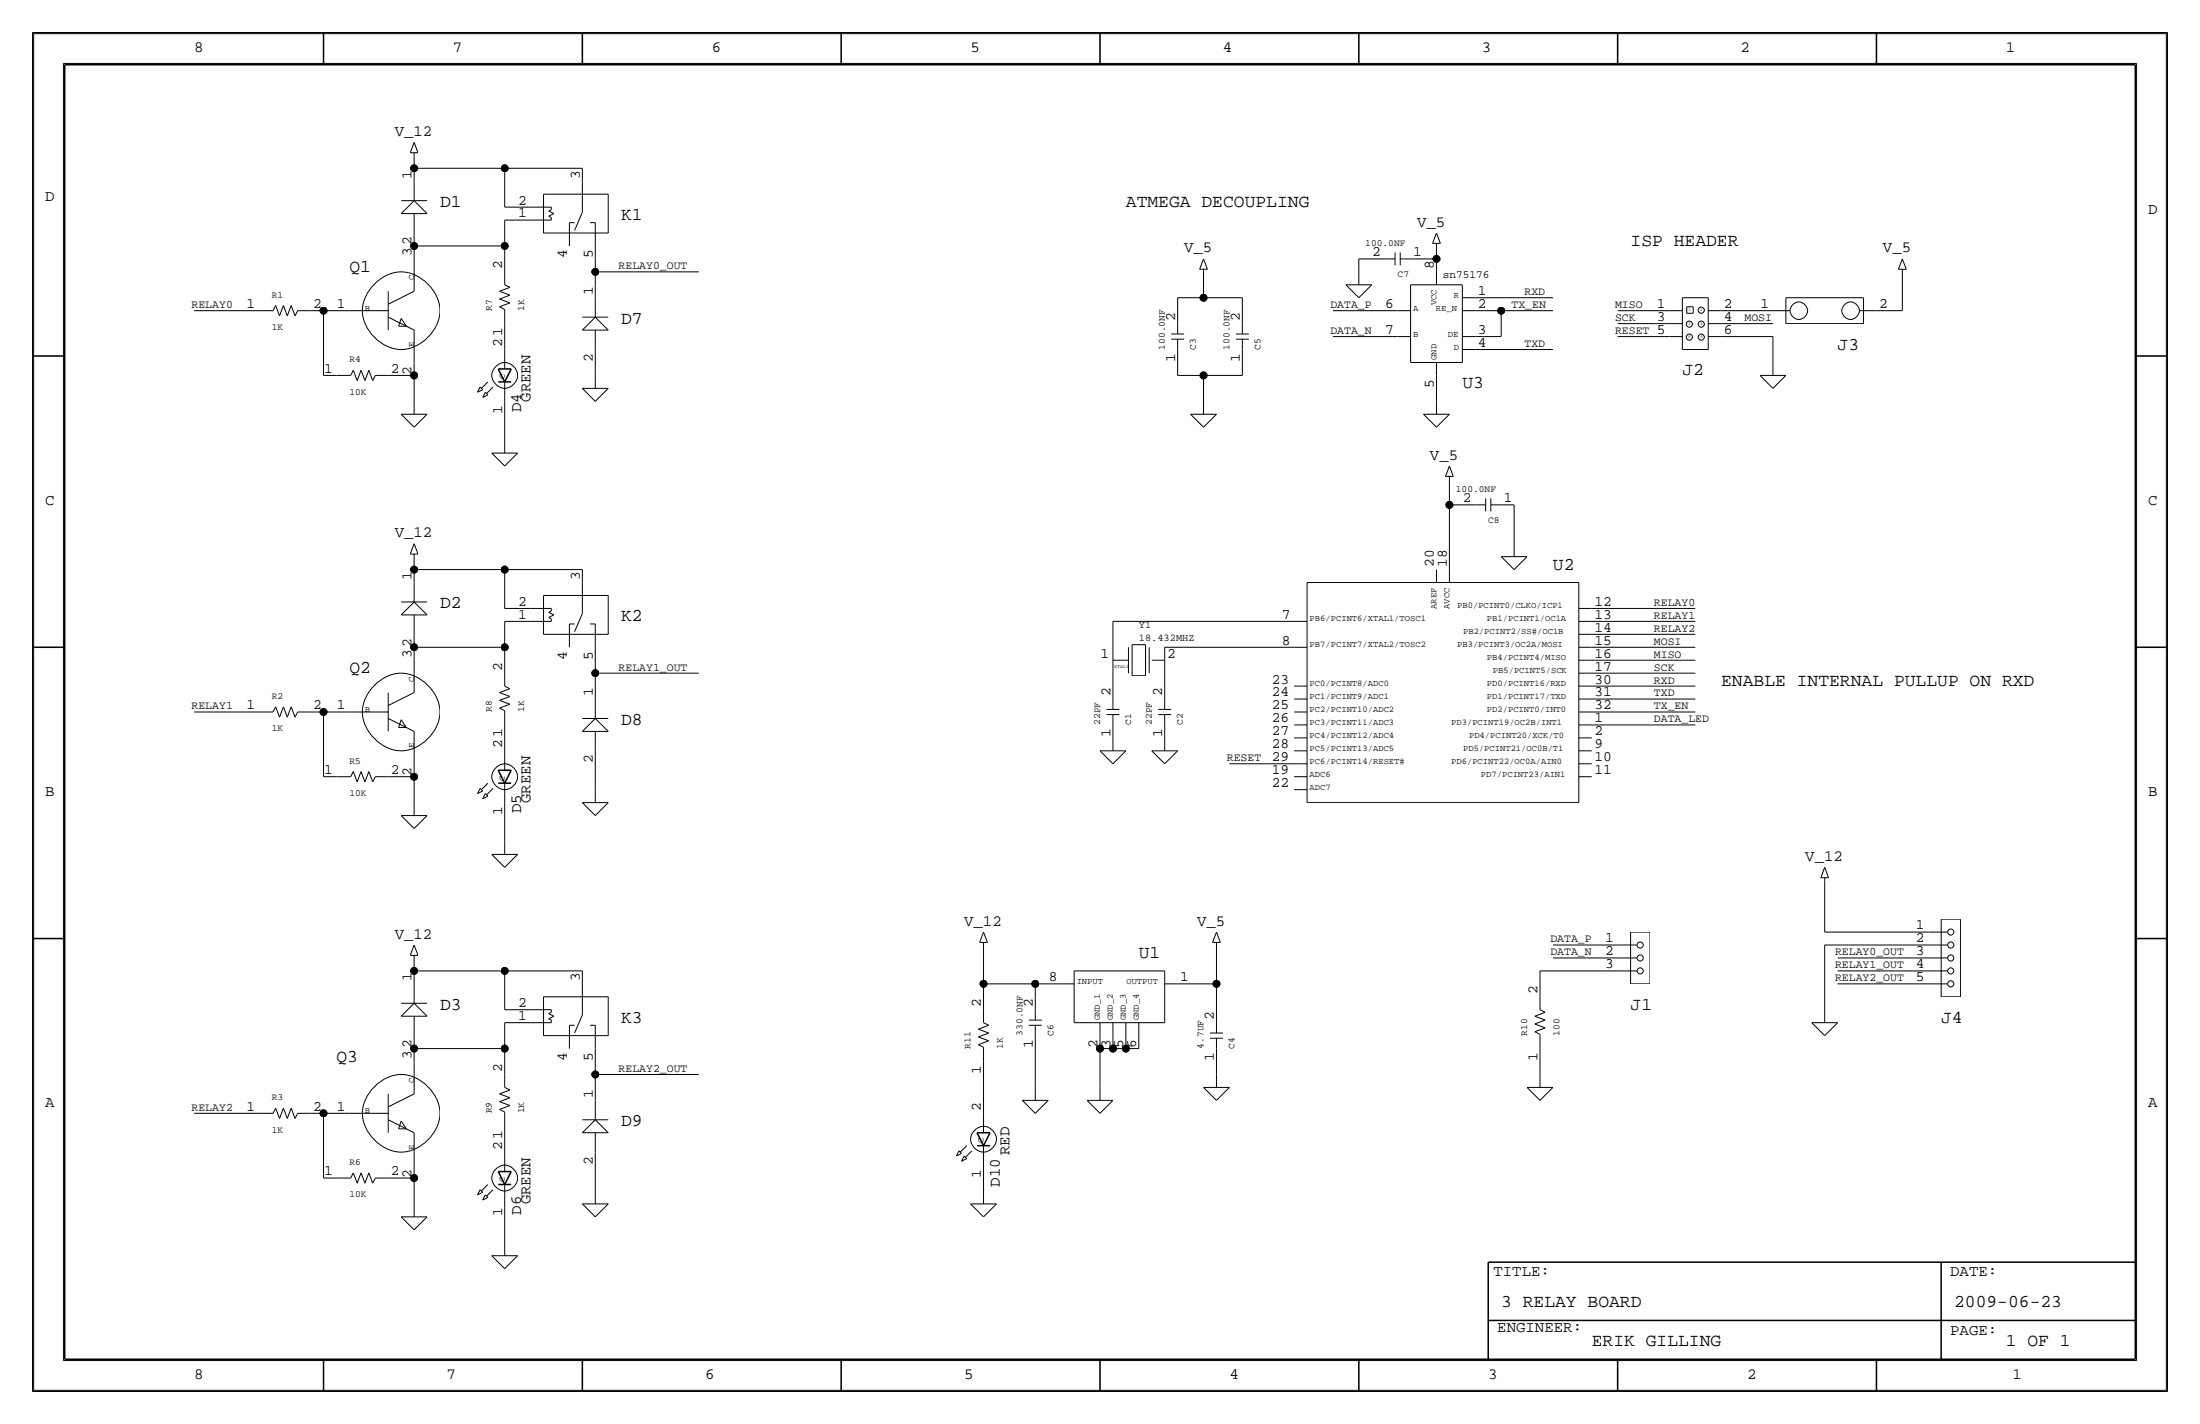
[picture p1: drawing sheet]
<svg xmlns="http://www.w3.org/2000/svg" width="432mm" height="279mm" viewBox="0 0 432 279" stroke-linecap="round" stroke-linejoin="round" font-family="sans-serif">
<g fill="none" stroke="#000" stroke-width=".2">
<path d="M6.6 6.6h418.6zM6.6 6.6v266.2zM12.4 12.4h407zM12.4 12.4v254.6zM419.4 12.4v254.6zM425.2 6.6v266.2zM78.7 39.4h5.1zM80.5 30h1.5zM81.3 30v.5zM81.3 27.9l.7 2.1zM81.3 27.9l-.8 2.1zM81.3 30.5v2.5z"/>
<path d="M81.3 33h17.8zM81.3 33v2.6zM81.3 39.4l2.5 2.5zM81.3 35.6v3.8zM81.3 39.4l-2.6 2.5zM99.1 33h15.2zM99.1 33v7.6zM106.7 38.1h12.7zM106.7 38.1v7.6zM114.3 35.6v6.1zM114.3 33v2.6zM119.4 38.1v7.6z"/>
<path d="M54.1 59.9l-.5 1.1zM54.1 59.9l.8 2.1zM55.6 59.9l-.7 2.1zM55.6 59.9l.8 2.1zM57.1 59.9l.8 2.1zM57.1 59.9l-.7 2.1zM73.9 55.3a7 7 0 0 1 10.5 .8 7 7 0 0 1-.8 10.5 7 7 0 0 1-10.5-.8 7 7 0 0 1 .8-10.5zM76.2 59.7l5.1-2.6zM76.2 57.1v7.7zM78.7 41.9h5.1zM81.3 48.3h17.8zM81.3 48.3v2.5z"/>
<path d="M81.3 45.7v2.6zM81.3 50.8v6.3zM81.3 41.9v3.8zM98 57.1l2.1-.7zM98 57.1l2.1 .8zM98 58.7l2.1 .7zM98 58.7l2.1-.8zM99.1 43.2v5.1zM99.1 48.3v5zM99.1 43.2h5zM99.1 40.6h5zM99.1 53.3v2.6z"/>
<path d="M99.1 55.9l1 .5zM104.1 43.2h4.1zM104.1 40.6h4.1zM106.7 45.7h12.7zM107.7 42.4l.5 .3zM107.7 42.4l1-.5zM107.7 41.4l1 .5zM107.7 41.4l.5-.3zM108.2 42.7v.5zM108.2 40.6v.5zM111.8 43.7v4.6zM111.8 43.7h1z"/>
<path d="M114.3 41.7l-1.5 3.5zM115.8 43.7h1zM116.8 43.7v4.6zM116.8 58.4v3.8zM116.8 48.3v5zM116.8 53.3h20.4zM116.8 53.3v5.1zM231.1 58.4h5.1zM231.1 58.4v5.1zM235.5 52.8h1.5zM236.2 53.3v5.1zM236.2 58.4h7.6z"/>
<path d="M236.2 52.8v.5zM236.2 50.8l.8 2zM236.2 50.8l-.7 2zM243.8 58.4v5.1zM264.2 55.9l2.5 2.5zM264.2 55.9h5zM266.7 53.3v2.6zM266.7 50.8v2.5zM266.7 50.8h5.1zM269.2 55.9l-2.5 2.5zM271.8 50.8h2zM273.8 49.5v2.6z"/>
<path d="M274.8 50.8h2.1zM274.8 49.5v2.6zM276.9 55.9h10.1zM276.9 55.9v15.2zM276.9 50.8h5zM281.2 47.8h1.5zM281.9 53.3v2.6zM281.9 47.8v.5zM281.9 45.7l.8 2.1zM281.9 45.7l-.7 2.1zM281.9 48.3v2.5zM281.9 50.8v2.5z"/>
<path d="M287 58.4h2.6zM287 55.9v15.2zM289.6 58.4h15.2zM330.2 58.4v10.2zM330.2 58.4h5.1zM335.3 58.4v10.2zM350.5 58.4v5.1zM350.5 58.4h15.3zM365.8 58.4v5.1zM372.6 52.8h1.5zM373.4 52.8v.5zM373.4 50.8l.7 2z"/>
<path d="M373.4 50.8l-.8 2zM373.4 53.3v7.7zM38.1 61h12.7zM50.8 61h2.8zM58.4 61h2.6zM58.4 61l-.5 1zM61 61h2.5zM63.5 73.7h2.5zM63.5 61v12.7zM63.5 61h5.1zM66 73.7h2.8zM68.6 61h7.6z"/>
<path d="M69.3 72.6l-.5 1.1zM69.3 72.6l.8 2.1zM70.9 72.6l-.8 2.1zM70.9 72.6l.7 2.1zM72.4 72.6l.8 2.1zM72.4 72.6l-.8 2.1zM73.7 73.7h2.5zM73.7 73.7l-.5 1zM76.2 62.2l5.1 2.6zM76.2 73.7h5.1zM78.2 64h1.6zM78.7 62.5l-.5 1.5z"/>
<path d="M78.7 62.5l1.1 1.5zM81.3 73.7v5zM81.3 71.1v2.6zM81.3 64.8v6.3zM81.3 78.7v2.6zM93.7 77l1-.5zM94.2 75.9l-.5 1.1zM94.2 75.9l.5 .6zM94.7 78l1.1-.5zM95.2 77l-.5 1zM95.2 77l.6 .5zM95.5 77.2l1.3-1.3z"/>
<path d="M95.8 74.9l-1.3 1.3zM98 60.2l1.1 .5zM98 60.2l2.1-.8zM99.1 78.7v7.7zM99.1 63.5v5.1zM99.1 68.6v3.8zM99.1 74.9v3.8zM99.1 60.7v2.8zM114.3 62.2h5.1zM114.3 64.8h5.1zM114.3 76.2l2.5 2.5zM114.3 76.2h5.1z"/>
<path d="M116.8 64.8v3.8zM116.8 62.2l2.6 2.6zM116.8 62.2l-2.5 2.6zM116.8 73.7v2.5zM116.8 68.6v5.1zM119.4 76.2l-2.6 2.5zM229.9 65.5h2.5zM229.9 66.5h2.5zM231.1 63.5v2zM231.1 66.5v2.1zM231.1 73.7h5.1zM231.1 68.6v5.1z"/>
<path d="M236.2 73.7v5zM236.2 73.7h7.6zM236.2 78.7v2.6zM242.6 65.5h2.5zM242.6 66.5h2.5zM243.8 63.5v2zM243.8 66.5v2.1zM243.8 68.6v5.1zM261.6 66h12.7zM261.6 61h12.7zM274.3 66h2.6zM274.3 61h2.6z"/>
<path d="M276.9 71.1h10.1zM281.9 71.1v2.6zM281.9 78.7v2.6zM281.9 73.7v5zM287 68.6h2.6zM287 66h2.6zM287 61h2.6zM289.6 68.6h15.2zM289.6 61h5zM289.6 66h5zM294.6 61h10.2zM294.6 61v5z"/>
<path d="M317.5 66h10.2zM317.5 63.5h10.2zM317.5 61h10.2zM327.7 63.5h2.5zM327.7 66h2.5zM327.7 61h2.5zM330.2 68.6h5.1zM331.1 60.2v1.3zM331.1 61.5h1.2zM331.1 60.2h1.2zM332.3 60.2v1.3zM335.3 66h2.5z"/>
<path d="M335.3 63.5h2.5zM335.3 61h2.5zM337.8 66h10.2zM337.8 61h10.2zM337.8 63.5h10.2zM345.4 73.7l2.6 2.5zM345.4 73.7h5.1zM348 71.1v2.6zM348 66v5.1zM348 61h3.3zM350.5 73.7l-2.5 2.5zM350.5 63.5h15.3z"/>
<path d="M365 61h3.3zM368.3 61h5.1zM78.7 81.3l2.6 2.5zM78.7 81.3h5.1zM83.8 81.3l-2.5 2.5zM96.5 88.9l2.6 2.5zM96.5 88.9h5.1zM99.1 86.4v2.5zM101.6 88.9l-2.5 2.5zM233.7 81.3l2.5 2.5zM233.7 81.3h5.1zM238.8 81.3l-2.6 2.5z"/>
<path d="M279.4 81.3l2.5 2.5zM279.4 81.3h5.1zM283.7 93.5h1.5zM284.5 93.5v.5zM284.5 91.4l.7 2.1zM284.5 91.4l-.8 2.1zM284.5 81.3l-2.6 2.5zM284.5 94v5.1zM284.5 99.1h5.1zM284.5 99.1v12.7zM289.6 99.1h2zM291.6 97.8v2.5z"/>
<path d="M292.6 99.1h2zM292.6 97.8v2.5zM294.6 99.1h2.6zM297.2 99.1v7.6zM78.7 118.1h5.1zM80.5 108.7h1.5zM81.3 108.7v.5zM81.3 106.7l.7 2zM81.3 106.7l-.8 2zM81.3 109.2v2.6zM81.3 111.8h17.8zM81.3 111.8v2.5z"/>
<path d="M81.3 118.1l2.5 2.6zM81.3 114.3v3.8zM81.3 118.1l-2.6 2.6zM99.1 111.8h15.2zM99.1 111.8v7.6zM99.1 119.4h5zM104.1 119.4h4.1zM106.7 116.8h12.7zM106.7 116.8v7.7zM108.2 119.4v.5zM114.3 114.3v6.1zM114.3 111.8v2.5z"/>
<path d="M119.4 116.8v7.7zM256.5 114.3h53.4zM256.5 114.3v43.2zM281.9 111.8v2.5zM284.5 111.8v2.5zM294.6 109.2l2.6 2.6zM294.6 109.2h5.1zM297.2 111.8l2.5-2.6zM297.2 106.7v2.5zM309.9 119.4h2.5zM309.9 114.3v43.2zM312.4 119.4h20.3z"/>
<path d="M38.1 139.7h12.7zM50.8 139.7h2.8zM54.1 138.7l-.5 1zM54.1 138.7l.8 2zM55.6 138.7l-.7 2zM55.6 138.7l.8 2zM57.1 138.7l.8 2zM57.1 138.7l-.7 2zM58.4 139.7h2.6zM58.4 139.7l-.5 1zM61 139.7h2.5zM63.5 139.7v12.7z"/>
<path d="M63.5 139.7h5.1zM68.6 139.7h7.6zM73.9 134.1a7 7 0 0 1 10.5 .8 7 7 0 0 1-.8 10.4 7 7 0 0 1-10.5-.8 7 7 0 0 1 .8-10.4zM76.2 138.4l5.1-2.5zM76.2 135.9v7.6zM78.7 120.7h5.1zM81.3 124.5v2.5zM81.3 127h17.8zM81.3 127v2.5zM81.3 129.5v6.4zM81.3 120.7v3.8zM98 138.9l1.1 .5z"/>
<path d="M98 138.9l2.1-.7zM98 135.9l2.1-.8zM98 135.9l2.1 .8zM98 137.4l2.1 .8zM98 137.4l2.1-.7zM99.1 121.9h5zM99.1 127v5.1zM99.1 121.9v5.1zM99.1 139.4v2.8zM99.1 132.1v2.5zM99.1 134.6l1 .5zM104.1 121.9h4.1z"/>
<path d="M106.7 124.5h12.7zM107.7 121.2l.5 .2zM107.7 121.2l1-.5zM107.7 120.1l1 .6zM107.7 120.1l.5-.2zM108.2 121.4v.5zM111.8 122.4v4.6zM111.8 122.4h1zM114.3 120.4l-1.5 3.6zM115.8 122.4h1zM116.8 122.4v4.6zM116.8 137.2v3.8z"/>
<path d="M116.8 127v5.1zM116.8 132.1h20.4zM116.8 132.1v5.1zM217.2 139.2h2.5zM218.4 137.2v2zM218.4 129.5v7.7zM218.4 121.9v7.6zM218.4 121.9h35.6zM218.4 129.5h3.1zM221.5 127v5.1zM222.2 132.6h2.6zM222.2 126.5h2.6z"/>
<path d="M222.2 126.5v6.1zM224.8 126.5v6.1zM225.6 127v5.1zM226.1 129.5h2.5zM227.3 139.2h2.6zM228.6 129.5v7.7zM228.6 127v2.5zM228.6 127h25.4zM228.6 137.2v2zM254 139.7h2.5zM254 137.2h2.5zM254 134.6h2.5z"/>
<path d="M254 127h2.5zM254 121.9h2.5zM309.9 139.7h2.5zM309.9 137.2h2.5zM309.9 134.6h2.5zM309.9 132.1h2.5zM309.9 129.5h2.5zM309.9 127h2.5zM309.9 124.5h2.5zM309.9 121.9h2.5zM312.4 139.7h20.3zM312.4 137.2h20.3z"/>
<path d="M312.4 134.6h20.3zM312.4 132.1h20.3zM312.4 129.5h20.3zM312.4 127h20.3zM312.4 124.5h20.3zM312.4 121.9h20.3zM63.5 152.4h2.5zM66 152.4h2.8zM69.3 151.4l-.5 1zM69.3 151.4l.8 2zM70.9 151.4l-.8 2zM70.9 151.4l.7 2z"/>
<path d="M72.4 151.4l.8 2zM72.4 151.4l-.8 2zM73.7 152.4h2.5zM73.7 152.4l-.5 1zM76.2 141l5.1 2.5zM76.2 152.4h5.1zM78.2 142.7h1.6zM78.7 141.2l-.5 1.5zM78.7 141.2l1.1 1.5zM81.3 152.4v5.1zM81.3 149.9v2.5zM81.3 143.5v6.4z"/>
<path d="M81.3 157.5v2.5zM93.7 155.7l1-.5zM94.2 154.7l-.5 1zM94.2 154.7l.5 .5zM94.7 156.7l1.1-.5zM95.2 155.7l-.5 1zM95.2 155.7l.6 .5zM95.5 156l1.3-1.3zM95.8 153.7l-1.3 1.2zM99.1 157.5v7.6zM99.1 142.2v5.1zM99.1 147.3v3.8z"/>
<path d="M99.1 153.7v3.8zM114.3 141h5.1zM114.3 143.5h5.1zM114.3 157.5l2.5 2.5zM114.3 157.5h5.1zM116.8 143.5v3.8zM116.8 141l2.6 2.5zM116.8 141l-2.5 2.5zM116.8 154.9v2.6zM116.8 147.3v7.6zM119.4 157.5l-2.6 2.5zM215.9 147.3l2.5 2.6z"/>
<path d="M215.9 147.3h5.1zM217.2 140.2h2.5zM218.4 140.2v2zM218.4 144.8v2.5zM218.4 142.2v2.6zM221 147.3l-2.6 2.6zM226.1 147.3l2.5 2.6zM226.1 147.3h5zM227.3 140.2h2.6zM228.6 144.8v2.5zM228.6 142.2v2.6zM228.6 140.2v2z"/>
<path d="M231.1 147.3l-2.5 2.6zM241.3 149.9h12.7zM254 149.9h2.5zM254 147.3h2.5zM254 144.8h2.5zM254 142.2h2.5zM254 154.9h2.5zM254 152.4h2.5zM256.5 157.5h53.4zM309.9 152.4h2.5zM309.9 149.9h2.5zM309.9 147.3h2.5z"/>
<path d="M309.9 144.8h2.5zM309.9 142.2h2.5zM312.4 142.2h20.3zM78.7 160l2.6 2.6zM78.7 160h5.1zM83.8 160l-2.5 2.6zM96.5 167.6l2.6 2.6zM96.5 167.6h5.1zM99.1 165.1v2.5zM101.6 167.6l-2.5 2.6zM357.4 172.2h1.5zM358.1 172.2v.5z"/>
<path d="M358.1 170.2l.8 2zM358.1 170.2l-.7 2zM358.1 172.7v10.2zM78.7 196.8h5.1zM78.7 199.4h5.1zM80.5 187.5h1.5zM81.3 187.5v.5zM81.3 185.4l.7 2.1zM81.3 185.4l-.8 2.1zM81.3 188v2.5zM81.3 190.5h17.8zM81.3 190.5v2.5z"/>
<path d="M81.3 199.4v3.8zM81.3 196.8l2.5 2.6zM81.3 193v3.8zM81.3 196.8l-2.6 2.6zM99.1 190.5h15.2zM99.1 190.5v7.6zM99.1 198.1h5zM104.1 198.1h4.1zM106.7 195.6h12.7zM106.7 195.6v7.6zM107.7 199.9l.5 .3zM107.7 199.9l1-.5z"/>
<path d="M107.7 198.9l1 .5zM107.7 198.9l.5-.3zM108.2 198.1v.5zM114.3 199.1l-1.5 3.6zM114.3 193v6.1zM114.3 190.5v2.5zM119.4 195.6v7.6zM192.3 184.9h1.5zM193 184.9v.5zM193 182.9l.8 2zM193 182.9l-.7 2zM193 198.1v2.6z"/>
<path d="M193 185.4v7.6zM193 193h10.2zM193 193v5.1zM203.2 193v5.1zM203.2 193h5.1zM203.2 198.1v2.1zM208.3 193h2.5zM210.8 190.5h17.8zM210.8 190.5v10.2zM228.6 193h2.5zM228.6 190.5v10.2zM231.1 193h7.7z"/>
<path d="M238 184.9h1.5zM238.8 185.4v7.6zM238.8 193v7.7zM238.8 184.9v.5zM238.8 182.9l.7 2zM238.8 182.9l-.8 2zM301.2 199.4l2.1-.8zM301.2 199.4l2.1 .8zM302.3 195.6v2.5zM302.3 198.1l1 .5zM302.3 190.5v5.1zM302.3 190.5h15.2z"/>
<path d="M304.8 185.4h12.7zM304.8 188h12.7zM317.5 190.5h3.8zM317.5 185.4h3.8zM317.5 188h3.8zM320 193h3.8zM320 182.9v10.1zM320 182.9h3.8zM323.8 182.9v10.1zM358.1 198.1v2.6zM358.1 182.9h20.4zM358.1 185.4v12.7z"/>
<path d="M358.1 185.4h20.4zM360.7 193h17.8zM360.7 190.5h17.8zM360.7 188h17.8zM378.5 193h3.8zM378.5 190.5h3.7zM378.5 188h3.7zM378.5 185.4h3.7zM378.5 182.9h3.7zM381 180.3h3.8zM381 195.6h3.8zM381 180.3v15.3z"/>
<path d="M384.8 180.3v15.3zM38.1 218.4h12.7zM50.8 218.4h2.8zM54.1 217.4l-.5 1zM54.1 217.4l.8 2.1zM55.6 217.4l-.7 2.1zM55.6 217.4l.8 2.1zM57.1 217.4l.8 2.1zM57.1 217.4l-.7 2.1zM58.4 218.4h2.6zM58.4 218.4l-.5 1.1zM61 218.4h2.5z"/>
<path d="M63.5 218.4v12.7zM63.5 218.4h5.1zM68.6 218.4h7.6zM73.9 212.8a7 7 0 0 1 10.5 .8 7 7 0 0 1-.8 10.5 7 7 0 0 1-10.5-.8 7 7 0 0 1 .8-10.5zM76.2 217.2l5.1-2.6zM76.2 214.6v7.6zM76.2 219.7l5.1 2.5zM78.7 220l-.5 1.5zM78.7 220l1.1 1.5zM81.3 205.7v2.6zM81.3 203.2v2.5zM81.3 205.7h17.8z"/>
<path d="M81.3 208.3v6.3zM98 217.7l1.1 .5zM98 217.7l2.1-.8zM98 214.6l2.1-.7zM98 214.6l2.1 .8zM98 216.2l2.1 .7zM98 216.2l2.1-.8zM99.1 205.7v5.1zM99.1 200.7v5zM99.1 200.7h5zM99.1 218.2v2.8zM99.1 210.8v2.6z"/>
<path d="M99.1 213.4l1 .5zM104.1 200.7h4.1zM106.7 203.2h12.7zM108.2 200.2v.5zM111.8 201.2v4.5zM111.8 201.2h1zM114.3 219.7h5.1zM115.8 201.2h1zM116.8 201.2v4.5zM116.8 219.7l2.6 2.6zM116.8 215.9v3.8zM116.8 219.7l-2.5 2.6z"/>
<path d="M116.8 205.7v5.1zM116.8 210.8h20.4zM116.8 210.8v5.1zM192 205l1 .5zM192 205l2.1-.8zM192 201.9l2.1-.7zM192 201.9l2.1 .8zM192 203.5l2.1 .7zM192 203.5l2.1-.8zM193 205.5v2.8zM193 200.7l1.1 .5zM193 208.3v10.1z"/>
<path d="M193 218.4v3.8zM200.7 215.9l2.5 2.5zM200.7 215.9h5zM201.9 200.2h2.6zM201.9 201.2h2.6zM203.2 213.4v2.5zM203.2 203.2v10.2zM203.2 201.2v2zM205.7 215.9l-2.5 2.5zM210.8 200.7h17.8zM213.4 215.9l2.5 2.5zM213.4 215.9h5z"/>
<path d="M215.9 213.4v2.5zM215.9 205.7v7.7zM215.9 205.7h2.5zM215.9 203.2v2.5zM215.9 200.7v2.5zM218.4 215.9l-2.5 2.5zM218.4 205.7h2.6zM218.4 203.2v2.5zM218.4 200.7v2.5zM221 205.7h2.5zM221 203.2v2.5zM221 200.7v2.5z"/>
<path d="M223.5 203.2v2.5zM223.5 200.7v2.5zM236.2 213.4l2.6 2.5zM236.2 213.4h5.1zM237.5 202.7h2.5zM237.5 203.7h2.5zM238.8 210.8v2.6zM238.8 205.7v5.1zM238.8 200.7v2zM238.8 203.7v2zM241.3 213.4l-2.5 2.5zM299.7 213.4l2.6 2.5z"/>
<path d="M299.7 213.4h5.1zM301.2 202.4l1.1 .5zM301.2 202.4l2.1-.7zM301.2 200.9l2.1 .8zM301.2 200.9l2.1-.7zM302.3 210.8v2.6zM302.3 202.9v2.8zM302.3 205.7v5.1zM304.8 213.4l-2.5 2.5zM355.6 200.7l2.5 2.5zM355.6 200.7h5.1zM360.7 200.7l-2.6 2.5z"/>
<path d="M63.5 231.1h2.5zM66 231.1h2.8zM69.3 230.1l-.5 1zM69.3 230.1l.8 2.1zM70.9 230.1l-.8 2.1zM70.9 230.1l.7 2.1zM72.4 230.1l.8 2.1zM72.4 230.1l-.8 2.1zM73.7 231.1h2.5zM73.7 231.1l-.5 1.1zM76.2 231.1h5.1zM78.2 221.5h1.6z"/>
<path d="M78.7 238.8l2.6 2.5zM78.7 238.8h5.1zM81.3 231.1v5.1zM81.3 228.6v2.5zM81.3 222.2v6.4zM81.3 236.2v2.6zM83.8 238.8l-2.5 2.5zM93.7 234.4l1-.5zM94.2 233.4l-.5 1zM94.2 233.4l.5 .5zM94.7 235.5l1.1-.5zM95.2 234.4l-.5 1.1z"/>
<path d="M95.2 234.4l.6 .6zM95.5 234.7l1.3-1.3zM95.8 232.4l-1.3 1.3zM99.1 236.2v7.6zM99.1 221v5.1zM99.1 226.1v3.8zM99.1 232.4v3.8zM114.3 222.3h5.1zM114.3 236.2l2.5 2.6zM114.3 236.2h5.1zM116.8 222.3v3.8zM116.8 233.7v2.5z"/>
<path d="M116.8 226.1v7.6zM119.4 236.2l-2.6 2.6zM187.7 226.8l1-.5zM188.2 225.8l-.5 1zM188.2 225.8l.5 .5zM188.7 227.8l1-.5zM189.2 226.8l-.5 1zM189.2 226.8l.5 .5zM189.5 227.1l1.3-1.3zM189.7 224.8l-1.2 1.3zM190.5 236.2l2.5 2.6zM190.5 236.2h5.1z"/>
<path d="M193 233.7v2.5zM193 228.6v5.1zM193 224.8v3.8zM195.6 236.2l-2.6 2.6zM96.5 246.4l2.6 2.5zM96.5 246.4h5.1zM99.1 243.8v2.6zM101.6 246.4l-2.5 2.5zM6.6 272.8h418.6zM12.4 267h407z"/>
<circle cx="99" cy="73.7" r="2.5"/>
<circle cx="331.6" cy="63.6" r=".6"/>
<circle cx="331.6" cy="66.1" r=".6"/>
<circle cx="333.9" cy="60.9" r=".6"/>
<circle cx="333.9" cy="63.6" r=".6"/>
<circle cx="333.9" cy="66.1" r=".6"/>
<circle cx="353" cy="61" r="1.7"/>
<circle cx="363.2" cy="61" r="1.7"/>
<circle cx="99" cy="152.4" r="2.5"/>
<circle cx="321.9" cy="185.4" r=".6"/>
<circle cx="321.9" cy="188" r=".6"/>
<circle cx="321.9" cy="190.5" r=".6"/>
<circle cx="382.9" cy="185.4" r=".6"/>
<circle cx="382.9" cy="188" r=".6"/>
<circle cx="382.9" cy="182.9" r=".6"/>
<circle cx="382.9" cy="190.5" r=".6"/>
<circle cx="382.9" cy="193" r=".6"/>
<circle cx="99" cy="231.1" r="2.5"/>
<circle cx="193" cy="223.5" r="2.5"/>
</g>
<g fill="#000" stroke="#000" stroke-width=".2">
<circle cx="81.3" cy="33" r=".7"/>
<circle cx="99" cy="33" r=".7"/>
<circle cx="81.3" cy="48.3" r=".7"/>
<circle cx="99" cy="48.3" r=".7"/>
<circle cx="116.8" cy="53.3" r=".7"/>
<circle cx="236.2" cy="58.4" r=".7"/>
<circle cx="281.9" cy="50.8" r=".7"/>
<circle cx="63.5" cy="61" r=".7"/>
<circle cx="81.3" cy="73.7" r=".7"/>
<circle cx="236.2" cy="73.7" r=".7"/>
<circle cx="294.6" cy="61" r=".7"/>
<circle cx="284.5" cy="99.1" r=".7"/>
<circle cx="81.3" cy="111.8" r=".7"/>
<circle cx="99" cy="111.8" r=".7"/>
<circle cx="63.5" cy="139.7" r=".7"/>
<circle cx="81.3" cy="127" r=".7"/>
<circle cx="99" cy="127" r=".7"/>
<circle cx="116.8" cy="132.1" r=".7"/>
<circle cx="81.3" cy="152.4" r=".7"/>
<circle cx="81.3" cy="190.5" r=".7"/>
<circle cx="99" cy="190.5" r=".7"/>
<circle cx="193" cy="193" r=".7"/>
<circle cx="203.2" cy="193" r=".7"/>
<circle cx="238.7" cy="193" r=".7"/>
<circle cx="63.5" cy="218.4" r=".7"/>
<circle cx="81.3" cy="205.7" r=".7"/>
<circle cx="99" cy="205.7" r=".7"/>
<circle cx="116.8" cy="210.8" r=".7"/>
<circle cx="215.9" cy="205.7" r=".7"/>
<circle cx="218.4" cy="205.7" r=".7"/>
<circle cx="221" cy="205.7" r=".7"/>
<circle cx="81.3" cy="231.1" r=".7"/>
</g>
<g fill="none" stroke="#000" stroke-width=".3">
<path d="M6.3 6.3h419.1zM6.3 6.3v266.7zM12.7 12.7h406.4zM12.7 12.7v254zM63.5 6.3v6.4zM114.3 6.3v6.4zM165.1 6.3v6.4zM215.9 6.3v6.4zM266.7 6.3v6.4zM317.5 6.3v6.4zM368.3 6.3v6.4zM419.1 12.7v254z"/>
<path d="M425.4 6.3v266.7zM6.3 69.8h6.4zM97.8 74.9h2.5zM97.8 72.4h2.5zM97.8 72.4l1.3 2.5zM100.3 72.4l-1.2 2.5zM419.1 69.8h6.3zM6.3 127h6.4zM419.1 127h6.3zM97.8 153.7h2.5zM97.8 151.1h2.5zM97.8 151.1l1.3 2.6z"/>
<path d="M100.3 151.1l-1.2 2.6zM6.3 184.1h6.4zM419.1 184.1h6.3zM97.8 232.4h2.5zM97.8 229.9h2.5zM97.8 229.9l1.3 2.5zM100.3 229.9l-1.2 2.5zM191.8 224.8h2.5zM191.8 222.2h2.5zM191.8 222.2l1.2 2.6zM194.3 222.2l-1.3 2.6zM292.1 259.1h127z"/>
<path d="M292.1 247.6v19.1zM292.1 247.6h127zM381 247.6v19.1zM6.3 273h419.1zM12.7 266.7h406.4zM63.5 266.7v6.3zM114.3 266.7v6.3zM165.1 266.7v6.3zM215.9 266.7v6.3zM266.7 266.7v6.3zM317.5 266.7v6.3zM368.3 266.7v6.3z"/>
</g>
<g font-size="3.5">
<text x="86.4" y="40.6">D1</text>
<text x="221" y="40.6">ATMEGA DECOUPLING</text>
<text x="121.9" y="43.2">K1</text>
<text x="68.6" y="53.3">Q1</text>
<text x="320" y="48.3">ISP HEADER</text>
<text x="121.9" y="63.5">D7</text>
<text x="360.7" y="68.6">J3</text>
<text x="287" y="76.2">U3</text>
<text x="330.2" y="73.7">J2</text>
<text x="304.8" y="111.8">U2</text>
<text x="86.4" y="119.4">D2</text>
<text x="121.9" y="121.9">K2</text>
<text x="68.6" y="132.1">Q2</text>
<text x="337.8" y="134.6">ENABLE INTERNAL PULLUP ON RXD</text>
<text x="121.9" y="142.2">D8</text>
<text x="223.5" y="188">U1</text>
<text x="86.4" y="198.1">D3</text>
<text x="121.9" y="200.7">K3</text>
<text x="320" y="198.1">J1</text>
<text x="381" y="200.7">J4</text>
<text x="66" y="208.3">Q3</text>
<text x="121.9" y="221">D9</text>
<text x="294.6" y="256.5">3 RELAY BOARD</text>
<text x="383.5" y="256.5">2009-06-23</text>
<text x="312.4" y="264.2">ERIK GILLING</text>
<text x="393.7" y="264.2">1 OF 1</text>
</g>
<g font-size="3.1">
<text x="38.1" y="10.2">8</text>
<text x="88.9" y="10.2">7</text>
<text x="139.7" y="10.2">6</text>
<text x="190.5" y="10.2">5</text>
<text x="240" y="10.2">4</text>
<text x="290.8" y="10.2">3</text>
<text x="341.6" y="10.2">2</text>
<text x="393.7" y="10.2">1</text>
<text x="77.5" y="26.7">V_12</text>
<text x="8.9" y="39.4">D</text>
<text x="421.6" y="41.9">D</text>
<text x="278.1" y="44.4">V_5</text>
<text x="232.4" y="49.5">V_5</text>
<text x="369.6" y="49.5">V_5</text>
<text x="102.3" y="80.9" transform="rotate(-90 102.3 80.9)">D4</text>
<text x="104.1" y="78.8" transform="rotate(-90 104.1 78.8)">GREEN</text>
<text x="280.7" y="90.2">V_5</text>
<text x="8.9" y="99.1">C</text>
<text x="421.6" y="99.1">C</text>
<text x="77.5" y="105.4">V_12</text>
<text x="8.9" y="156.2">B</text>
<text x="102.3" y="159.6" transform="rotate(-90 102.3 159.6)">D5</text>
<text x="104.1" y="157.6" transform="rotate(-90 104.1 157.6)">GREEN</text>
<text x="421.6" y="156.2">B</text>
<text x="354.3" y="168.9">V_12</text>
<text x="77.5" y="184.1">V_12</text>
<text x="189.2" y="181.6">V_12</text>
<text x="234.9" y="181.6">V_5</text>
<text x="8.9" y="217.2">A</text>
<text x="421.6" y="217.2">A</text>
<text x="198.1" y="226.6" transform="rotate(-90 198.1 226.6)">RED</text>
<text x="196.2" y="232.8" transform="rotate(-90 196.2 232.8)">D10</text>
<text x="102.3" y="238.4" transform="rotate(-90 102.3 238.4)">D6</text>
<text x="104.1" y="236.3" transform="rotate(-90 104.1 236.3)">GREEN</text>
<text x="293.1" y="250.4">TITLE:</text>
<text x="382.8" y="250.4">DATE:</text>
<text x="293.9" y="261.4">ENGINEER:</text>
<text x="382.8" y="261.9">PAGE:</text>
<text x="38.1" y="270.5">8</text>
<text x="87.6" y="270.5">7</text>
<text x="138.4" y="270.5">6</text>
<text x="189.2" y="270.5">5</text>
<text x="241.3" y="270.5">4</text>
<text x="292.1" y="270.5">3</text>
<text x="342.9" y="270.5">2</text>
<text x="395" y="270.5">1</text>
</g>
<g font-size="2.9">
<text x="80.8" y="35.1" transform="rotate(-90 80.8 35.1)">1</text>
<text x="113.8" y="35.1" transform="rotate(-90 113.8 35.1)">3</text>
<text x="101.7" y="40.1">2</text>
<text x="101.7" y="42.7">1</text>
<text x="80.8" y="50.3" transform="rotate(-90 80.8 50.3)">32</text>
<text x="98.6" y="52.8" transform="rotate(-90 98.6 52.8)">2</text>
<text x="111.3" y="50.7" transform="rotate(-90 111.3 50.7)">4</text>
<text x="116.3" y="50.7" transform="rotate(-90 116.3 50.7)">5</text>
<text x="269.3" y="50.3">2</text>
<text x="277.4" y="50.3">1</text>
<text x="281.4" y="52.8" transform="rotate(-90 281.4 52.8)">8</text>
<text x="116.3" y="57.9" transform="rotate(-90 116.3 57.9)">1</text>
<text x="290.1" y="57.9">1</text>
<text x="48.4" y="60.5">1</text>
<text x="61.5" y="60.5">2</text>
<text x="66.1" y="60.5">1</text>
<text x="230.6" y="63" transform="rotate(-90 230.6 63)">2</text>
<text x="243.3" y="63" transform="rotate(-90 243.3 63)">2</text>
<text x="271.9" y="60.5">6</text>
<text x="271.9" y="65.5">7</text>
<text x="290.1" y="60.5">2</text>
<text x="290.1" y="65.5">3</text>
<text x="325.2" y="60.5">1</text>
<text x="325.2" y="63">3</text>
<text x="325.2" y="65.5">5</text>
<text x="338.3" y="60.5">2</text>
<text x="338.3" y="63">4</text>
<text x="338.3" y="65.5">6</text>
<text x="345.5" y="60.5">1</text>
<text x="368.8" y="60.5">2</text>
<text x="98.6" y="68.1" transform="rotate(-90 98.6 68.1)">21</text>
<text x="116.3" y="71" transform="rotate(-90 116.3 71)">2</text>
<text x="230.6" y="71" transform="rotate(-90 230.6 71)">1</text>
<text x="243.3" y="71" transform="rotate(-90 243.3 71)">1</text>
<text x="290.1" y="68.1">4</text>
<text x="63.6" y="73.2">1</text>
<text x="76.7" y="73.2">2</text>
<text x="80.8" y="73.6" transform="rotate(-90 80.8 73.6)">2</text>
<text x="281.4" y="76.1" transform="rotate(-90 281.4 76.1)">5</text>
<text x="98.6" y="81.2" transform="rotate(-90 98.6 81.2)">1</text>
<text x="287.1" y="98.6">2</text>
<text x="295.1" y="98.6">1</text>
<text x="80.8" y="113.8" transform="rotate(-90 80.8 113.8)">1</text>
<text x="113.8" y="113.8" transform="rotate(-90 113.8 113.8)">3</text>
<text x="281.4" y="111.3" transform="rotate(-90 281.4 111.3)">20</text>
<text x="284" y="111.3" transform="rotate(-90 284 111.3)">18</text>
<text x="101.7" y="118.9">2</text>
<text x="312.9" y="118.9">12</text>
<text x="101.7" y="121.4">1</text>
<text x="251.6" y="121.4">7</text>
<text x="312.9" y="121.4">13</text>
<text x="312.9" y="124">14</text>
<text x="80.8" y="129" transform="rotate(-90 80.8 129)">32</text>
<text x="98.6" y="131.6" transform="rotate(-90 98.6 131.6)">2</text>
<text x="111.3" y="129.4" transform="rotate(-90 111.3 129.4)">4</text>
<text x="116.3" y="129.4" transform="rotate(-90 116.3 129.4)">5</text>
<text x="216" y="129">1</text>
<text x="229.1" y="129">2</text>
<text x="251.6" y="126.5">8</text>
<text x="312.9" y="126.5">15</text>
<text x="312.9" y="129">16</text>
<text x="312.9" y="131.6">17</text>
<text x="116.3" y="136.7" transform="rotate(-90 116.3 136.7)">1</text>
<text x="217.9" y="136.7" transform="rotate(-90 217.9 136.7)">2</text>
<text x="228.1" y="136.7" transform="rotate(-90 228.1 136.7)">2</text>
<text x="249.6" y="134.1">23</text>
<text x="249.6" y="136.7">24</text>
<text x="312.9" y="134.1">30</text>
<text x="312.9" y="136.7">31</text>
<text x="48.4" y="139.2">1</text>
<text x="61.5" y="139.2">2</text>
<text x="66.1" y="139.2">1</text>
<text x="249.6" y="139.2">25</text>
<text x="249.6" y="141.7">26</text>
<text x="312.9" y="139.2">32</text>
<text x="312.9" y="141.7">1</text>
<text x="98.6" y="146.8" transform="rotate(-90 98.6 146.8)">21</text>
<text x="116.3" y="149.8" transform="rotate(-90 116.3 149.8)">2</text>
<text x="217.9" y="144.7" transform="rotate(-90 217.9 144.7)">1</text>
<text x="228.1" y="144.7" transform="rotate(-90 228.1 144.7)">1</text>
<text x="249.6" y="144.3">27</text>
<text x="249.6" y="146.8">28</text>
<text x="249.6" y="149.4">29</text>
<text x="312.9" y="144.3">2</text>
<text x="312.9" y="146.8">9</text>
<text x="312.9" y="149.4">10</text>
<text x="63.6" y="151.9">1</text>
<text x="76.7" y="151.9">2</text>
<text x="80.8" y="152.3" transform="rotate(-90 80.8 152.3)">2</text>
<text x="249.6" y="151.9">19</text>
<text x="249.6" y="154.4">22</text>
<text x="312.9" y="151.9">11</text>
<text x="98.6" y="159.9" transform="rotate(-90 98.6 159.9)">1</text>
<text x="315.1" y="184.9">1</text>
<text x="376" y="182.4">1</text>
<text x="376" y="184.9">2</text>
<text x="315.1" y="187.5">2</text>
<text x="315.1" y="190">3</text>
<text x="376" y="187.5">3</text>
<text x="376" y="190">4</text>
<text x="80.8" y="192.5" transform="rotate(-90 80.8 192.5)">1</text>
<text x="101.7" y="197.6">2</text>
<text x="113.8" y="192.5" transform="rotate(-90 113.8 192.5)">3</text>
<text x="192.5" y="197.6" transform="rotate(-90 192.5 197.6)">2</text>
<text x="202.7" y="197.6" transform="rotate(-90 202.7 197.6)">2</text>
<text x="205.8" y="192.5">8</text>
<text x="231.6" y="192.5">1</text>
<text x="301.8" y="195.1" transform="rotate(-90 301.8 195.1)">2</text>
<text x="376" y="192.5">5</text>
<text x="101.7" y="200.2">1</text>
<text x="238.3" y="200.2" transform="rotate(-90 238.3 200.2)">2</text>
<text x="80.8" y="207.8" transform="rotate(-90 80.8 207.8)">32</text>
<text x="111.3" y="208.2" transform="rotate(-90 111.3 208.2)">4</text>
<text x="116.3" y="208.2" transform="rotate(-90 116.3 208.2)">5</text>
<text x="202.7" y="205.6" transform="rotate(-90 202.7 205.6)">1</text>
<text x="215.4" y="205.6" transform="rotate(-90 215.4 205.6)">2</text>
<text x="217.9" y="205.6" transform="rotate(-90 217.9 205.6)">3</text>
<text x="220.5" y="205.6" transform="rotate(-90 220.5 205.6)">5</text>
<text x="223" y="205.6" transform="rotate(-90 223 205.6)">6</text>
<text x="238.3" y="208.2" transform="rotate(-90 238.3 208.2)">1</text>
<text x="301.8" y="208.2" transform="rotate(-90 301.8 208.2)">1</text>
<text x="98.6" y="210.3" transform="rotate(-90 98.6 210.3)">2</text>
<text x="116.3" y="215.4" transform="rotate(-90 116.3 215.4)">1</text>
<text x="192.5" y="210.7" transform="rotate(-90 192.5 210.7)">1</text>
<text x="48.4" y="217.9">1</text>
<text x="61.5" y="217.9">2</text>
<text x="66.1" y="217.9">1</text>
<text x="192.5" y="217.9" transform="rotate(-90 192.5 217.9)">2</text>
<text x="98.6" y="225.6" transform="rotate(-90 98.6 225.6)">21</text>
<text x="63.6" y="230.6">1</text>
<text x="76.7" y="230.6">2</text>
<text x="80.8" y="231" transform="rotate(-90 80.8 231)">2</text>
<text x="116.3" y="228.5" transform="rotate(-90 116.3 228.5)">2</text>
<text x="192.5" y="231" transform="rotate(-90 192.5 231)">1</text>
<text x="98.6" y="238.7" transform="rotate(-90 98.6 238.7)">1</text>
</g>
<g font-size="2.3">
<text x="121.4" y="52.8">RELAY0_OUT</text>
<text x="299.2" y="57.9">RXD</text>
<text x="37.6" y="60.5">RELAY0</text>
<text x="261.1" y="60.5">DATA_P</text>
<text x="261.1" y="65.5">DATA_N</text>
<text x="296.7" y="60.5">TX_EN</text>
<text x="317" y="60.5">MISO</text>
<text x="317" y="63">SCK</text>
<text x="317" y="65.5">RESET</text>
<text x="342.4" y="63">MOSI</text>
<text x="299.2" y="68.1">TXD</text>
<text x="324.6" y="118.9">RELAY0</text>
<text x="324.6" y="124">RELAY2</text>
<text x="324.6" y="121.4">RELAY1</text>
<text x="121.4" y="131.6">RELAY1_OUT</text>
<text x="324.6" y="131.6">SCK</text>
<text x="324.6" y="129">MISO</text>
<text x="324.6" y="126.5">MOSI</text>
<text x="324.6" y="136.7">TXD</text>
<text x="324.6" y="134.1">RXD</text>
<text x="37.6" y="139.2">RELAY1</text>
<text x="324.6" y="141.7">DATA_LED</text>
<text x="324.6" y="139.2">TX_EN</text>
<text x="240.8" y="149.4">RESET</text>
<text x="304.3" y="184.9">DATA_P</text>
<text x="304.3" y="187.5">DATA_N</text>
<text x="360.2" y="187.5">RELAY0_OUT</text>
<text x="360.2" y="190">RELAY1_OUT</text>
<text x="360.2" y="192.5">RELAY2_OUT</text>
<text x="121.4" y="210.3">RELAY2_OUT</text>
<text x="37.6" y="217.9">RELAY2</text>
</g>
<text font-size="2.2" x="283.2" y="54.6">sn75176</text>
<g font-size="2">
<text x="223.5" y="125.7">18.432MHZ</text>
<text x="223.5" y="123.2">Y1</text>
</g>
<g font-size="1.9">
<text x="268" y="48.3">100.0NF</text>
<text x="53.3" y="58.4">R1</text>
<text x="274.3" y="54.4">C7</text>
<text x="53.3" y="64.8">1K</text>
<text x="96.5" y="61" transform="rotate(-90 96.5 61)">R7</text>
<text x="102.9" y="61" transform="rotate(-90 102.9 61)">1K</text>
<text x="68.6" y="71.1">R4</text>
<text x="228.6" y="68.6" transform="rotate(-90 228.6 68.6)">100.0NF</text>
<text x="234.7" y="68.6" transform="rotate(-90 234.7 68.6)">C3</text>
<text x="241.3" y="68.6" transform="rotate(-90 241.3 68.6)">100.0NF</text>
<text x="247.4" y="68.6" transform="rotate(-90 247.4 68.6)">C5</text>
<text x="68.6" y="77.5">10K</text>
<text x="285.8" y="96.5">100.0NF</text>
<text x="292.1" y="102.6">C8</text>
<text x="53.3" y="137.2">R2</text>
<text x="53.3" y="143.5">1K</text>
<text x="96.5" y="139.7" transform="rotate(-90 96.5 139.7)">R8</text>
<text x="102.9" y="139.7" transform="rotate(-90 102.9 139.7)">1K</text>
<text x="215.9" y="142.2" transform="rotate(-90 215.9 142.2)">22PF</text>
<text x="222" y="142.2" transform="rotate(-90 222 142.2)">C1</text>
<text x="226.1" y="142.2" transform="rotate(-90 226.1 142.2)">22PF</text>
<text x="232.2" y="142.2" transform="rotate(-90 232.2 142.2)">C2</text>
<text x="68.6" y="149.9">R5</text>
<text x="68.6" y="156.2">10K</text>
<text x="200.7" y="203.2" transform="rotate(-90 200.7 203.2)">330.0NF</text>
<text x="206.8" y="203.2" transform="rotate(-90 206.8 203.2)">C6</text>
<text x="299.7" y="203.2" transform="rotate(-90 299.7 203.2)">R10</text>
<text x="306.1" y="203.2" transform="rotate(-90 306.1 203.2)">100</text>
<text x="190.5" y="205.7" transform="rotate(-90 190.5 205.7)">R11</text>
<text x="196.8" y="205.7" transform="rotate(-90 196.8 205.7)">1K</text>
<text x="236.2" y="205.7" transform="rotate(-90 236.2 205.7)">4.7UF</text>
<text x="242.3" y="205.7" transform="rotate(-90 242.3 205.7)">C4</text>
<text x="53.3" y="215.9">R3</text>
<text x="96.5" y="218.4" transform="rotate(-90 96.5 218.4)">R9</text>
<text x="102.9" y="218.4" transform="rotate(-90 102.9 218.4)">1K</text>
<text x="53.3" y="222.2">1K</text>
<text x="68.6" y="228.6">R6</text>
<text x="68.6" y="235">10K</text>
</g>
<g font-size="1.7">
<text x="81.3" y="55" transform="rotate(-90 81.3 55)">C</text>
<text x="281.9" y="59.9" transform="rotate(-90 281.9 59.9)">VCC</text>
<text x="285.3" y="58.4">R</text>
<text x="71.6" y="61">B</text>
<text x="277.4" y="61">A</text>
<text x="281.8" y="61">RE_N</text>
<text x="81.3" y="68.1" transform="rotate(-90 81.3 68.1)">E</text>
<text x="277.4" y="66">B</text>
<text x="281.9" y="70.6" transform="rotate(-90 281.9 70.6)">GND</text>
<text x="284.2" y="66">DE</text>
<text x="285.3" y="68.6">D</text>
<text x="99.1" y="74.4" transform="rotate(-90 99.1 74.4)">C</text>
<text x="281.9" y="119.5" transform="rotate(-90 281.9 119.5)">AREF</text>
<text x="284.5" y="119.5" transform="rotate(-90 284.5 119.5)">AVCC</text>
<text x="286" y="119.4">PB0/PCINT0/CLKO/ICP1</text>
<text x="257.1" y="121.9">PB6/PCINT6/XTAL1/TOSC1</text>
<text x="287.2" y="124.5">PB2/PCINT2/SS#/OC1B</text>
<text x="291.8" y="121.9">PB1/PCINT1/OC1A</text>
<text x="257.1" y="127">PB7/PCINT7/XTAL2/TOSC2</text>
<text x="286" y="127">PB3/PCINT3/OC2A/MOSI</text>
<text x="291.8" y="129.5">PB4/PCINT4/MISO</text>
<text x="81.3" y="133.8" transform="rotate(-90 81.3 133.8)">C</text>
<text x="257.1" y="137.2">PC1/PCINT9/ADC1</text>
<text x="257.1" y="134.6">PC0/PCINT8/ADC0</text>
<text x="291.8" y="137.2">PD1/PCINT17/TXD</text>
<text x="291.8" y="134.6">PD0/PCINT16/RXD</text>
<text x="293" y="132.1">PB5/PCINT5/SCK</text>
<text x="71.6" y="139.7">B</text>
<text x="257.1" y="142.2">PC3/PCINT11/ADC3</text>
<text x="257.1" y="139.7">PC2/PCINT10/ADC2</text>
<text x="284.8" y="142.2">PD3/PCINT19/OC2B/INT1</text>
<text x="291.8" y="139.7">PD2/PCINT0/INT0</text>
<text x="81.3" y="146.8" transform="rotate(-90 81.3 146.8)">E</text>
<text x="257.1" y="149.9">PC6/PCINT14/RESET#</text>
<text x="257.1" y="147.3">PC5/PCINT13/ADC5</text>
<text x="257.1" y="144.8">PC4/PCINT12/ADC4</text>
<text x="284.8" y="149.9">PD6/PCINT22/OC0A/AIN0</text>
<text x="287.2" y="147.3">PD5/PCINT21/OC0B/T1</text>
<text x="288.3" y="144.8">PD4/PCINT20/XCK/T0</text>
<text x="99.1" y="153.2" transform="rotate(-90 99.1 153.2)">C</text>
<text x="257.1" y="154.9">ADC7</text>
<text x="257.1" y="152.4">ADC6</text>
<text x="290.7" y="152.4">PD7/PCINT23/AIN1</text>
<text x="211.3" y="193">INPUT</text>
<text x="221.1" y="193">OUTPUT</text>
<text x="215.9" y="200.2" transform="rotate(-90 215.9 200.2)">GND_1</text>
<text x="218.4" y="200.2" transform="rotate(-90 218.4 200.2)">GND_2</text>
<text x="221" y="200.2" transform="rotate(-90 221 200.2)">GND_3</text>
<text x="223.5" y="200.2" transform="rotate(-90 223.5 200.2)">GND_4</text>
<text x="81.3" y="212.5" transform="rotate(-90 81.3 212.5)">C</text>
<text x="71.6" y="218.4">B</text>
<text x="81.3" y="225.6" transform="rotate(-90 81.3 225.6)">E</text>
<text x="193" y="224.3" transform="rotate(-90 193 224.3)">C</text>
<text x="99.1" y="231.9" transform="rotate(-90 99.1 231.9)">C</text>
</g>
<text font-size="1" x="218.7" y="131.1">XTAL1</text>
<g font-size=".8">
<text x="331.3" y="63.8">3</text>
<text x="331.4" y="61">1</text>
<text x="333.7" y="63.8">4</text>
<text x="333.7" y="61">2</text>
<text x="331.3" y="66.3">5</text>
<text x="333.8" y="66.4">6</text>
</g>
</svg>
